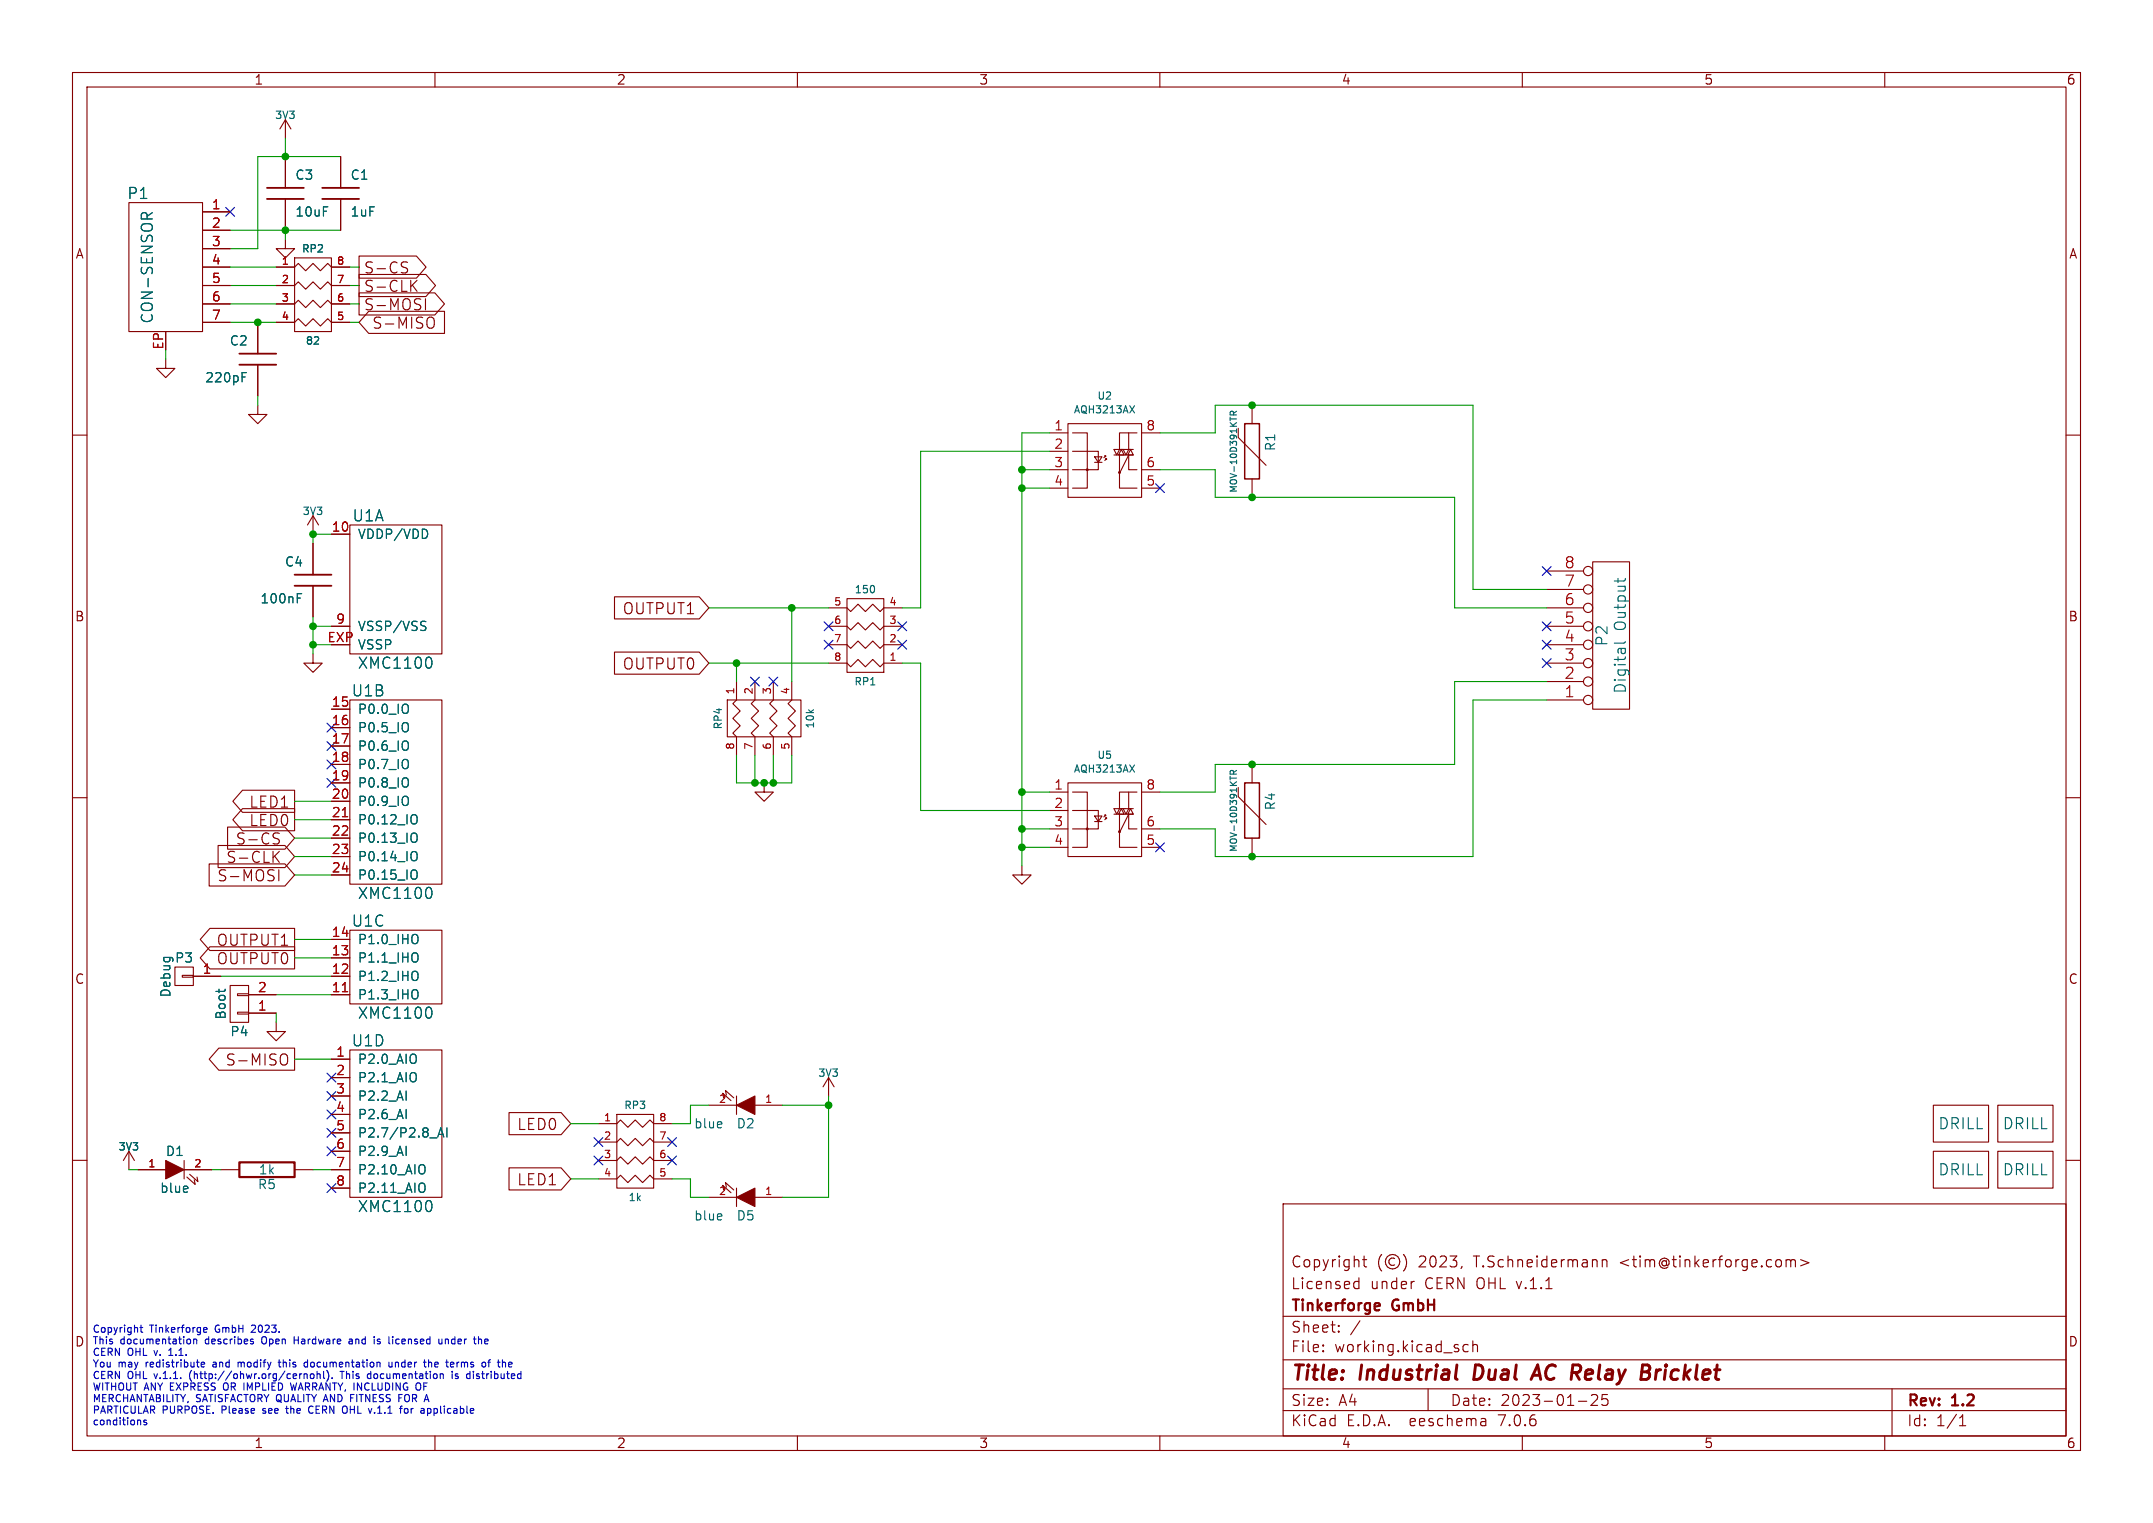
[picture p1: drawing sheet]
<svg xmlns="http://www.w3.org/2000/svg" width="297mm" height="210mm" viewBox="0 0 297 210" stroke-linecap="round" stroke-linejoin="round" font-family="sans-serif">
<g fill="none" stroke="#840000" stroke-width=".15">
<path d="M10 10h277v190h-277zM12 12h273v186h-273zM39.4 16.5v2.6M39.4 16.5l-.8 1.3M39.4 16.5l.7 1.3M60 10v2M110 10v2M160 10v2M210 10v2M260 10v2M17.8 27.9h10.1v17.8h-10.1zM27.9 29.2h3.8"/>
<path d="M27.9 31.8h3.8M27.9 34.3h3.8M27.9 36.8h3.8M27.9 39.4h3.8M38.1 39.4h2.5l.5-.5 1.1 1 1-1 1 1 1-1 .5 .5h2.6M38.1 36.8h2.5l.5-.5 1.1 1 1-1 1 1 1-1 .5 .5h2.6M39.4 33v1.3h1.2l-1.2 1.3-1.3-1.3h1.3M39.4 21.6v4.3M39.4 27.4v4.4M40.6 35.6h5.1v10.1h-5.1zM47 21.6v4.3M47 27.4v4.4"/>
<path d="M49.5 37.8h9.3l1.3 1.6-1.3 1.5h-9.3zM49.5 35.3h7.9l1.4 1.5-1.4 1.6h-7.9zM55.6 36.8a.56 .56 0 0 1 .6 .4l-.1 .4h-.5M55.6 36.1l.6 .1M56.9 39.3l.6 .9M57.5 38.7l-.8 .8M10 60h2M22.9 49.5v1.3h1.2l-1.2 1.3-1.3-1.3h1.3M27.9 41.9h3.8M27.9 44.5h3.8M35.6 55.9v1.3h1.2l-1.2 1.2-1.3-1.2h1.3M35.6 44.5v4.3"/>
<path d="M35.6 50.3v4.3M38.1 44.5h2.5l.5-.6 1.1 1.1 1-1.1 1 1.1 1-1.1 .5 .6h2.6M38.1 41.9h2.5l.5-.5 1.1 1 1-1 1 1 1-1 .5 .5h2.6M49.5 40.4h10.5l1.3 1.5-1.3 1.5h-10.5zM50.9 42.9h10.4v3.1h-10.4l-1.4-1.5zM58.7 41.2v1.5M59.3 43.7a.51 .51 0 0 1 .6 .5v.5a.51 .51 0 0 1-.6 .6M144.8 59.7h2.5M147.3 58.4h10.2v10.2h-10.2zM148 59.7h2v7.6h-2M155.7 59.7v2.3M156.8 59.7h-2.4v2.3l-.3 .7-.4-.7h2.6"/>
<path d="M157.5 59.7h2.5M170.8 59.1v1.2l3.9 3.9M172.7 55.9v2.5M285 60h2M43.2 71.1l-.8 1.3M43.2 71.1v2.6M43.2 74.9v4.3M43.2 71.1l.7 1.3M45.7 73.7h2.6M48.3 72.4h12.7v17.8h-12.7zM144.8 64.8h2.5M144.8 62.2h2.5"/>
<path d="M144.8 67.3h2.5M148 62.2h3.5v2.6h-3.5M151 63h1l-.5 .8zM151 63.8h1M152.5 63v-.1h-.1h.1l-.2 .2M152.7 63.4v-.2h-.2h.2l-.3 .3M153.7 62.7h2.6M154.4 62.7v4.6h2.4M154.7 62h.1M154.7 62l.4 .7h-.8zM154.9 62l.4 .7 .4-.7M155.7 62h.3l-.4 .7h.7l-.3-.7"/>
<path d="M156.8 64.8h-1.1v-2.1l-1.3 2.6M157.5 64.8h2.5M157.5 67.3h2.5M172.7 66v2.6M213.4 78.7h5M219.7 77.5h5.1v20.3h-5.1zM43.2 90.2v1.2h1.2l-1.2 1.3-1.3-1.3h1.3M43.2 80.8v4.3M45.7 97.8h2.6M45.7 86.4h2.6M48.3 96.5h12.7v25.4h-12.7zM84.8 89.9h11.7l1.3 1.5-1.3 1.6h-11.7z"/>
<path d="M84.8 82.3h11.7l1.3 1.5-1.3 1.5h-11.7zM100.3 96.5h10.2v5.1h-10.2zM101.6 94v2.5l-.5 .5 1 1-1 1.1 1 1-1 1 .5 .5v2.5M104.1 94v2.5l-.5 .5 1 1-1 1.1 1 1-1 1 .5 .5v2.5M106.7 94v2.5l-.5 .5 1 1-1 1.1 1 1-1 1 .5 .5v2.5M109.2 94v2.5l-.5 .5 1 1-1 1.1 1 1-1 1 .5 .5v2.5M114.3 83.8h2.5l.5 .5 1.1-1 1 1 1-1 1 1 .5-.5h2.6M114.3 86.4h2.5l.5 .5 1.1-1 1 1 1-1 1 1 .5-.5h2.6M114.3 88.9h2.5l.5 .5 1.1-1 1 1 1-1 1 1 .5-.5h2.6M114.3 91.4h2.5l.5 .5 1.1-1 1 1 1-1 1 1 .5-.5h2.6M116.8 82.6h5.1v10.1h-5.1zM213.4 96.5h5"/>
<path d="M213.4 94h5M213.4 91.4h5M213.4 88.9h5M213.4 86.4h5M213.4 83.8h5M213.4 81.3h5M10 110h2M28.9 119.1h10.4l1.3 1.6-1.3 1.5h-10.4zM30.1 116.6h9.2l1.3 1.5-1.3 1.5h-9.2zM31.4 114h7.9l1.3 1.6-1.3 1.5h-7.9zM33.5 109h7.1v3h-7.1l-1.4-1.5zM33.5 111.5h7.1v3.1h-7.1l-1.4-1.6z"/>
<path d="M37.9 118l.6 .9M38 115.6a.56 .56 0 0 1 .5 .3l-.1 .4-.5 .1M38.3 114.9h.2M38.5 119.9v1.6M38.5 117.4l-.8 .9M45.7 100.3h2.6M45.7 102.9h2.6M45.7 105.4h2.6M45.7 108h2.6M45.7 110.5h2.6M45.7 113h2.6M45.7 115.6h2.6"/>
<path d="M45.7 118.1h2.6M105.4 108v1.2h1.3l-1.3 1.3-1.3-1.3h1.3M141 119.4v1.3h1.2l-1.2 1.2-1.3-1.2h1.3M144.8 114.3h2.5M144.8 109.2h2.5M144.8 111.8h2.5M144.8 116.8h2.5M147.3 108h10.2v10.1h-10.2zM148 109.2h2v7.6h-2M148 111.8h3.5v2.5h-3.5M151 112.5h1l-.5 .8zM151 113.3h1"/>
<path d="M152.5 112.5v-.1h-.1h.1l-.2 .2M152.7 112.9v-.1h-.2h.2l-.3 .2M153.7 112.3h2.6M154.4 112.3v4.5h2.4M154.7 111.5h.1M154.7 111.5l.4 .8h-.8zM154.9 111.5l.4 .8 .4-.8M155.7 111.5h.3l-.4 .8h.7l-.3-.8M155.7 109.2v2.3M156.8 109.2h-2.4v2.3l-.3 .8-.4-.8h2.6M156.8 114.3h-1.1v-2l-1.3 2.5M157.5 114.3h2.5"/>
<path d="M157.5 109.2h2.5M157.5 116.8h2.5M170.8 108.6v1.3l3.9 3.8M172.7 105.4v2.6M172.7 115.6v2.5M285 110h2M24.1 133.4h2.6v2.5h-2.6zM25.1 134.5h1.6v.2h-1.6zM26.7 134.6h3.8M29 128h11.6v3.1h-11.6l-1.4-1.6zM29 130.6h11.6v3h-11.6l-1.4-1.5zM31.7 135.9h2.6v5.1h-2.6z"/>
<path d="M32.8 137h1.5v.3h-1.5zM32.8 139.6h1.5v.2h-1.5zM34.3 137.2h3.8M34.3 139.7h3.8M45.7 120.7h2.6M45.7 137.2h2.6M45.7 134.6h2.6M45.7 132.1h2.6M45.7 129.5h2.6M48.3 128.3h12.7v10.1h-12.7zM10 160h2M17.8 158.8l-.8 1.2"/>
<path d="M17.8 158.8v2.5M17.8 158.8l.7 1.2M30.2 144.5h10.4v3.1h-10.4l-1.3-1.5zM38.1 141v1.2h1.3l-1.3 1.3-1.3-1.3h1.3M39 145.3a.51 .51 0 0 1 .7 .5v.5a.51 .51 0 0 1-.7 .6M45.7 146.1h2.6M45.7 148.6h2.6M45.7 151.1h2.6M45.7 153.7h2.6M45.7 156.2h2.6M45.7 158.8h2.6M48.3 144.8h12.7v20.3h-12.7z"/>
<path d="M70.2 153.4h7.2l1.3 1.5-1.3 1.6h-7.2zM82.5 157.5h2.6l.5-.5 1 1 1-1 1 1 1.1-1 .5 .5h2.5M82.5 154.9h2.6l.5-.5 1 1 1-1 1 1 1.1-1 .5 .5h2.5M85.1 153.7h5.1v10.1h-5.1zM97.8 152.4h3.8M99.8 151.4l-.1-.7 1.1 1.1M100.2 151l-.1-.6 1.1 1M101.6 151.1v2.6M104.1 152.4h3.8M114.3 148.6l-.8 1.3M114.3 148.6v2.5M114.3 148.6l.8 1.3"/>
<path d="M266.7 152.4h7.6v5.1h-7.6zM266.7 158.8h7.6v5h-7.6zM275.6 158.8h7.6v5h-7.6zM275.6 152.4h7.6v5.1h-7.6zM285 160h2M19 161.3h3.9M25.4 161.3h3.8M25.4 160v2.6M25.8 162.3l1.1 1-.1-.6M26.2 161.9l1.1 1-.1-.6M30.5 161.3h2.5M40.6 161.3h2.6"/>
<path d="M45.7 161.3h2.6M45.7 163.8h2.6M70.2 161h7.2l1.3 1.6-1.3 1.5h-7.2zM82.5 162.6h2.6l.5-.5 1 1 1-1 1 1 1.1-1 .5 .5h2.5M82.5 160h2.6l.5-.5 1 1 1-1 1 1 1.1-1 .5 .5h2.5M97.8 165.1h3.8M99.8 164.1l-.1-.7 1.1 1.1M100.2 163.7l-.1-.6 1.1 1M101.6 163.8v2.6M104.1 165.1h3.8M177 166h108v32h-108zM186.9 177.6l.1 .1 .5-.1"/>
<path d="M186.9 176.8l.1-.1 .5 .1M187.5 176.2v1.5M188 173.7h.5M188.2 173.2v1.3v.1l.3 .1M190.6 173a1.72 1.72 0 0 0 0 2.3M192.4 173.6a.52 .52 0 0 0-.8 .4 .52 .52 0 0 0 .8 .4M193.6 173a1.72 1.72 0 0 1 0 2.3M195 176.7h.1M201.7 174.6l-.2 .3M221 173.8a.37 .37 0 0 1 .7 .1v.8M221 173.7v1M246.4 173.8a.37 .37 0 0 1 .6 .1"/>
<path d="M246.4 173.7v1M247 173.9l.2-.2 .4 .1 .1 .9M247 173.9v.8M248.4 173.7l1.1 .4-1.1 .5M60 198v2M110 198v2M160 198v2M177 194.5h108M177 191.5h108M177 187.5h108M177 181.5h108M182.5 186.3h.1l-.1 .1"/>
<path d="M182.5 186.3v.1M182.5 185.5v.1M182.5 185.5h.1l-.1 .1M184.7 183.6v.1M184.7 183.6h-.1l.1 .1M184.7 182.8v.1M184.7 182.8h-.1l.1 .1M187.6 182.1l-1.3 2M197 191.5v3M202.5 185.5l-.4-.1-.3 .3v.4l.2 .2 .1 .1 .4-.1M203.2 185.5a.37 .37 0 0 1 .6 .1v.8M203.2 184.9v1.5"/>
<path d="M204.9 195.7l.1 .9M205 196.5l-.2 .1M205 196h-.2M210 198v2M217.7 193.2h1.2M220.3 192.4l.1 .2-.1 .3-.8 .9h.9M221 192.3v.7l.2-.1h.5l.1 .3v.3l-.3 .3h-.3l-.2-.1M260 198v2M261 191.5v6.5M270.3 196.6h.9M270.3 195.5l.4-.4v1.5"/>
<circle cx="150" cy="64.8" r=".13"/>
<circle cx="154.4" cy="65.2" r=".13"/>
<circle cx="219.1" cy="78.7" r=".63"/>
<circle cx="219.1" cy="81.3" r=".63"/>
<circle cx="219.1" cy="96.5" r=".63"/>
<circle cx="219.1" cy="88.9" r=".63"/>
<circle cx="219.1" cy="86.4" r=".63"/>
<circle cx="219.1" cy="83.8" r=".63"/>
<circle cx="219.1" cy="91.4" r=".63"/>
<circle cx="219.1" cy="94" r=".63"/>
<circle cx="150" cy="114.3" r=".13"/>
<circle cx="154.4" cy="114.7" r=".13"/>
<circle cx="192.1" cy="174" r="1"/>
</g>
<path d="M203.6 188.2l-.3 2h.5M211.2 190.2l.9-2 .4 2M211.5 189.6h.9M228.5 188.9l-.2 1.3M228.9 188.9l-.4 .4" fill="none" stroke="#840000" stroke-width=".4"/>
<path d="M33 160.3h7.6v2h-7.6zM190.1 179.7l.2 .1v.2l-.7 .2M190.3 180.6l-.2 .1" fill="none" stroke="#840000" stroke-width=".3"/>
<g fill="none" stroke="#006464" stroke-width=".15">
<path d="M19.5 30.2v-.6a.41 .41 0 0 1 .4-.3 .41 .41 0 0 1 .4 .3v.6M21 29.3l-.7 .5M33.4 52h.4M33.4 51.4h.6M155.8 55.9l.7 1M156.5 55.9l-.7 1M169.7 57.5v.5M170.2 57.2l-.1-.4-.3-.1-.1 .5h.9M170.6 56.7l-.4 .3M58.9 73.3v.6M223.2 79.8v.5M224.2 79.8l-.1 .2"/>
<path d="M41 82.5h.4M41 81.9h.6M56.3 97.3v.9M56.3 99.8v.9M58.3 85.7h.4M58.5 86.3l.2 .3v.2l-.2 .1M59.4 90.7a1.14 1.14 0 0 1 0 1.4M120.6 80.9v.6M224.2 88.5l-.2 .2h-1.3M56.3 102.4v.9M56.3 104.9v.9M56.3 107.4v.9"/>
<path d="M56.3 110v.9M57.2 112.3l.2 .1a.81 .81 0 0 1-.2 1.2M57.2 114.9h.2a.81 .81 0 0 1-.2 1.2M57.2 117.4l.2 .1a.81 .81 0 0 1-.2 1.2M57.2 120h.2a.81 .81 0 0 1-.2 1.2M155.8 105.5l.7 1M156.5 105.5l-.7 1M169.7 107v.5M170.2 106.7l-.1-.4h-.3l-.1 .4h.9M170.6 106.2l-.4 .3M30.2 136.4v.5M31.1 136.4v.1"/>
<path d="M57.5 136.5a.9 .9 0 0 1 0 1.2M57.5 128.9a.9 .9 0 0 1 0 1.2M57.5 131.5a.9 .9 0 0 1 0 1.1M57.5 134a.9 .9 0 0 1 0 1.1M59.4 122.4a1.14 1.14 0 0 1 0 1.4M59.4 138.9a1.14 1.14 0 0 1 0 1.4M59.3 156.9h1M60.4 156.8l.4-1.3 .4 1.3M60.5 156.4h.6M61.7 155.5v1.3M99.5 154.7l.1 .3-.6 .1M25.9 163.6v.3l-.6 .1"/>
<path d="M58.4 160.7a.9 .9 0 0 1 0 1.1M58.4 163.2a.9 .9 0 0 1 0 1.1M59.4 165.6a1.14 1.14 0 0 1 0 1.4M99.5 167.4l.1 .3-.6 .1"/>
</g>
<path d="M36.8 27.4h5.1M36.8 25.9h5.1M44.4 27.4h5.1M44.4 25.9h5.1M33 50.3h5.1M33 48.8h5.1M40.6 79.2h5.1M40.6 80.8h5.1" fill="none" stroke="#840000" stroke-width=".25"/>
<path d="M47.2 112.6h.8M47.2 136.7h.8" fill="none" stroke="#a90000" stroke-width=".15"/>
<g fill="#840000" stroke="#840000" stroke-width=".15">
<path d="M101.6 165.1l2.5-1.3v2.6z"/>
<path d="M101.6 152.4l2.5-1.3v2.6z"/>
<path d="M22.9 160l2.5 1.3-2.5 1.3z"/>
</g>
<path d="M171.7 58.4h2v7.6h-2zM171.7 108h2v7.6h-2z" fill="none" stroke="#840000" stroke-width=".2"/>
<g fill="none" stroke="#0000c2" stroke-width=".15">
<path d="M19.3 195.8l.1 .2v.5M19.3 183.1h.4M19.5 182.7v.9l.2 .1M20.2 195.9l-.2-.1-.2 .2 .1 .1 .3 .1v.2h-.4M23.3 186.9h.5M23.5 186.1l-.2 .1M26 184.6l.2 .1 .1 .1-.1 .4-.2 .1M26.2 189.2l-.1 .4 .1 .6M26.7 184.7l.2-.1 .2 .1v.6M26.7 184.6v.7M27.8 188.2l.4-.1v-.2l-.3-.1-.1 .2v.4h.4M28.1 183.2l.1-.1h.2l.2 .1v.1l-.5 .1"/>
<path d="M28.1 183.6l.1 .1h.3M29.5 187.8l-.1 .1M29.5 188.1l-.1 .2 .1 .2M30.9 190.8a.77 .77 0 0 0 .1 .8M32.8 187.8v.7M33.2 187.9l-.2-.1-.2 .1M34.7 182.8h.1M34.8 185l.2 .1-.2 .2M34.8 184.6l.1 .1M35.2 183.1l-.6 .6h.7M36.2 194.8l.1 .1M36.2 184.4a.7 .7 0 0 0 0 .9"/>
<path d="M36.4 194.2l-.2 .2 .2 .1M38.4 187.8h.3M38.5 187.5v.9l.2 .1M39.4 194.2h.4M39.5 193.9v.8l.3 .2M40.1 190.7l.2 1 .2-.7 .2 .7M40.6 184.3v1M40.6 184.8h.6M42 189.5l.1-.1 .2 .1 .1 .6M42 188.4h.4M42 187.9h.4M42.4 187.5v1"/>
<path d="M42.6 194.5l.2 .3 .2 .1 .2-.1M42.8 193.9l-.2 .4M42.8 189.5l.2-.1 .3 .1v.4l-.1 .1-.2 .1-.2-.1zM43.1 193.9l.1 .1M43.7 189.5l.2-.1 .2 .1 .1 .6M43.7 189.1v1M44.6 189.1v.8l.2 .2M45.1 189a1.16 1.16 0 0 1 0 1.4M45.8 190v.1M47.2 189.1v1M47.8 194v.7M48.2 184.7h.4v.6"/>
<path d="M48.4 192.8h.3M48.6 184.9h-.3l-.2 .2 .2 .2h.3M50.8 189.5h.4M50.8 190h.4M51.2 189.1v1M52.4 184.7l-.2-.1-.2 .2 .5 .3M52.5 185.2l-.2 .1h-.3M53.7 187.8v.6l.2 .1 .2-.1M54.1 187.8v.7M54.5 187.8v.7M54.8 184.6l-.2 .2v.3l.2 .2M54.8 187.8l-.3 .1"/>
<path d="M55 192.8h.3M55.8 194.3l.2-.1 .2 .1 .1 .4-.1 .1-.2 .1-.2-.1zM58 190.8v.7M58.5 191.2h.3M58.5 190.7v1M59.1 194.2l.3 .1 .1 .1-.1 .4-.3 .1M59.1 187.9l.2-.1 .2 .1v.6M61 185.2l-.2 .1h-.2M61 184.6v.7M61.1 189.5l.1 .6M61.4 184.7l.2-.1 .2 .1 .1 .6M61.4 184.6v.7"/>
<path d="M62.4 189.1v.1M62.4 189.4v.7M63 187.8v.7M63.2 189.5l-.3-.1-.1 .2 .4 .3M63.2 189.9l-.1 .2-.3-.1M63.2 187.8l-.2 .2M65.3 189.1v.1M65.3 189.4v.7M66.2 184.6l.2 .2v.5M67 184.6l-.1 .2v.4l.1 .1M67.3 187.8h.4M67.3 184.9l-.4 .1"/>
<path d="M67.7 187.5l-.2 .1M70.3 187.8l.3 .1v.2l-.4 .1M70.6 188.4l-.3 .1"/>
</g>
<g fill="none" stroke="#009600" stroke-width=".15">
<path d="M39.4 19.1v2.5M31.7 31.8h15.3M31.7 36.8h6.4M31.7 39.4h6.4M39.4 31.8v1.2M47 21.6h-11.4v12.7h-3.9M48.3 36.8h1.2M48.3 39.4h1.2M22.9 48.3v1.2M31.7 41.9h6.4M31.7 44.5h6.4M35.6 54.6v1.3"/>
<path d="M48.3 41.9h1.2M48.3 44.5h1.2M144.8 59.7h-3.8v59.7M160 59.7h7.6v-3.8h35.6v25.4h10.2M45.7 73.7h-2.5v1.2M141 67.3h3.8M141 64.8h3.8M144.8 62.2h-17.8v21.6h-2.5M160 64.8h7.6v3.8h33.1v15.2h12.7M43.2 85.1v5.1M43.2 86.4h2.5M43.2 88.9h2.5"/>
<path d="M97.8 83.8h16.5M97.8 91.4h16.5M101.6 91.4v2.6M109.2 83.8v10.2M124.5 91.4h2.5v20.4h17.8M213.4 94h-12.7v11.4h-33.1v3.8h-7.6M213.4 96.5h-10.2v21.6h-35.6v-3.8h-7.6M40.6 118.1h5.1M40.6 110.5h5.1M40.6 115.6h5.1M40.6 113h5.1M101.6 104.1v3.9h7.6v-3.9"/>
<path d="M104.1 104.1v3.9M106.7 104.1v3.9M141 116.8h3.8M141 109.2h3.8M141 114.3h3.8M30.5 134.6h15.2M38.1 139.7v1.3M38.1 137.2h7.6M40.6 129.5h5.1M40.6 120.7h5.1M40.6 132.1h5.1M40.6 146.1h5.1"/>
<path d="M78.7 154.9h3.8M97.8 152.4h-2.6v2.5h-2.5M107.9 152.4h6.4M114.3 151.1v14h-6.4M17.8 161.3h1.2M29.2 161.3h1.3M43.2 161.3h2.5M78.7 162.6h3.8M92.7 162.6h2.5v2.5h2.6"/>
</g>
<g fill="none" stroke="#000084" stroke-width=".15">
<path d="M31.1 28.6l1.3 1.2M32.4 28.6l-1.3 1.2M159.4 66.7l1.2 1.2M160.6 66.7l-1.2 1.2M212.8 78.1l1.2 1.2M214 78.1l-1.2 1.2M45.1 99.7l1.2 1.2M46.3 99.7l-1.2 1.2M103.5 93.4l1.2 1.2M104.7 93.4l-1.2 1.2M106.1 93.4l1.2 1.2M107.3 93.4l-1.2 1.2"/>
<path d="M113.7 85.8l1.2 1.2M113.7 88.3l1.2 1.2M114.9 85.8l-1.2 1.2M114.9 88.3l-1.2 1.2M123.9 85.8l1.2 1.2M123.9 88.3l1.2 1.2M125.1 85.8l-1.2 1.2M125.1 88.3l-1.2 1.2M212.8 85.8l1.2 1.2M212.8 88.3l1.2 1.2M212.8 90.8l1.2 1.2M214 85.8l-1.2 1.2"/>
<path d="M214 88.3l-1.2 1.2M214 90.8l-1.2 1.2M45.1 107.3l1.2 1.3M45.1 102.3l1.2 1.2M45.1 104.8l1.2 1.2M46.3 107.3l-1.2 1.3M46.3 102.3l-1.2 1.2M46.3 104.8l-1.2 1.2M159.4 116.2l1.2 1.2M160.6 116.2l-1.2 1.2M45.1 155.6l1.2 1.2M45.1 148l1.2 1.2"/>
<path d="M45.1 158.1l1.2 1.3M45.1 150.5l1.2 1.2M45.1 153.1l1.2 1.2M46.3 155.6l-1.2 1.2M46.3 148l-1.2 1.2M46.3 158.1l-1.2 1.3M46.3 150.5l-1.2 1.2M46.3 153.1l-1.2 1.2M81.9 156.9l1.3 1.2M81.9 159.4l1.3 1.2M83.2 156.9l-1.3 1.2M83.2 159.4l-1.3 1.2"/>
<path d="M92.1 156.9l1.2 1.2M92.1 159.4l1.2 1.2M93.3 156.9l-1.2 1.2M93.3 159.4l-1.2 1.2M45.1 163.2l1.2 1.2M46.3 163.2l-1.2 1.2"/>
</g>
<g fill="#009600" stroke="#009600" stroke-width=".15">
<circle cx="141" cy="116.8" r=".46"/>
<circle cx="141" cy="67.3" r=".46"/>
<circle cx="109.2" cy="83.8" r=".46"/>
<circle cx="141" cy="114.3" r=".46"/>
<circle cx="141" cy="109.2" r=".46"/>
<circle cx="141" cy="64.8" r=".46"/>
<circle cx="172.7" cy="118.1" r=".46"/>
<circle cx="172.7" cy="55.9" r=".46"/>
<circle cx="172.7" cy="68.6" r=".46"/>
<circle cx="43.2" cy="73.7" r=".46"/>
<circle cx="101.6" cy="91.4" r=".46"/>
<circle cx="43.2" cy="86.4" r=".46"/>
<circle cx="43.2" cy="88.9" r=".46"/>
<circle cx="106.7" cy="108" r=".46"/>
<circle cx="105.4" cy="108" r=".46"/>
<circle cx="114.3" cy="152.4" r=".46"/>
<circle cx="104.1" cy="108" r=".46"/>
<circle cx="39.4" cy="31.8" r=".46"/>
<circle cx="35.6" cy="44.5" r=".46"/>
<circle cx="39.4" cy="21.6" r=".46"/>
<circle cx="172.7" cy="105.4" r=".46"/>
</g>
<g font-size="2.8" fill="#840000">
<text x="178" y="190.9">Title:</text>
<text x="187.7" y="190.9">Industrial</text>
<text x="204.2" y="190.9">Dual</text>
<text x="213.2" y="190.9">AC Relay</text>
<text x="229.6" y="190.9">Bricklet</text>
</g>
<g font-size="2.1" fill="#006464">
<text x="17.5" y="27.7">P1</text>
<text x="21.3" y="44.7" transform="rotate(-90 21.3 44.7)">CON-SENSOR</text>
<text x="48.5" y="72.1">U1A</text>
<text x="222" y="89.2" transform="rotate(-90 222 89.2)">P2</text>
<text x="224.5" y="87" transform="rotate(-90 224.5 87)">Output</text>
<text x="49.3" y="92.4">XMC1100</text>
<text x="224.5" y="95.7" transform="rotate(-90 224.5 95.7)">Digital</text>
<text x="48.4" y="96.2">U1B</text>
<text x="49.3" y="124.2">XMC1100</text>
<text x="48.4" y="128">U1C</text>
<text x="49.3" y="140.7">XMC1100</text>
<text x="48.4" y="144.5">U1D</text>
<text x="267.3" y="155.9">DRILL</text>
<text x="276.2" y="155.9">DRILL</text>
<text x="49.3" y="167.4">XMC1100</text>
<text x="267.3" y="162.3">DRILL</text>
<text x="276.2" y="162.3">DRILL</text>
</g>
<g font-size="2.1" fill="#840000">
<text x="50.1" y="40.5">S-CLK</text>
<text x="50.1" y="37.9">S-CS</text>
<text x="50.1" y="43">S-MOSI</text>
<text x="51.2" y="45.5">S-MISO</text>
<text x="85.8" y="84.9">OUTPUT1</text>
<text x="85.8" y="92.5">OUTPUT0</text>
<text x="34.3" y="111.6">LED1</text>
<text x="31.2" y="119.2">S-CLK</text>
<text x="32.5" y="116.7">S-CS</text>
<text x="34.3" y="114.1">LED0</text>
<text x="29.9" y="121.7">S-MOSI</text>
<text x="29.8" y="130.6">OUTPUT1</text>
<text x="29.8" y="133.2">OUTPUT0</text>
<text x="31.1" y="147.1">S-MISO</text>
<text x="71.3" y="156">LED0</text>
<text x="71.3" y="163.7">LED1</text>
<text x="178" y="178">Licensed</text>
<text x="178" y="175">Copyright</text>
<text x="189" y="178">under</text>
<text x="195.7" y="175">2023,</text>
<text x="196.6" y="178">CERN OHL v.1.1</text>
<text x="203.5" y="175">T.Schneidermann</text>
<text x="223.7" y="175">&lt;tim@tinkerforge.com&gt;</text>
<text x="178" y="184">Sheet:</text>
<text x="178" y="181.2">Tinkerforge</text>
<text x="192.2" y="181.2">GmbH</text>
<text x="178" y="186.7">File:</text>
<text x="184.1" y="186.7">working.kicad_sch</text>
<text x="178" y="196.9">KiCad</text>
<text x="178" y="194.1">Size:</text>
<text x="184.7" y="194.1">A4</text>
<text x="185.7" y="196.9">E.D.A.</text>
<text x="194.6" y="196.9">eeschema</text>
<text x="200" y="194.1">Date:</text>
<text x="207" y="196.9">7.0.6</text>
<text x="207" y="194.1">2023-01-25</text>
<text x="263" y="194.3">Rev:</text>
<text x="263" y="196.9">Id:</text>
<text x="267.1" y="196.9">1/1</text>
<text x="269.4" y="194.3">1.2</text>
</g>
<g font-size="2.1" fill="#a90000">
<text x="215.7" y="83.6">6</text>
<text x="215.7" y="81">7</text>
<text x="215.7" y="78.5">8</text>
<text x="215.7" y="88.6">4</text>
<text x="215.7" y="86.1">5</text>
<text x="215.7" y="93.7">2</text>
<text x="215.7" y="91.2">3</text>
<text x="215.7" y="96.3">1</text>
</g>
<g font-size="1.8" fill="#840000">
<text x="35" y="11.9">1</text>
<text x="85" y="11.9">2</text>
<text x="135" y="11.9">3</text>
<text x="185" y="11.9">4</text>
<text x="235" y="11.9">5</text>
<text x="285" y="11.9">6</text>
<text x="10.3" y="35.9">A</text>
<text x="285.3" y="35.9">A</text>
<text x="10.3" y="85.9">B</text>
<text x="285.3" y="85.9">B</text>
<text x="10.3" y="135.9">C</text>
<text x="285.3" y="135.9">C</text>
<text x="10.3" y="185.9">D</text>
<text x="285.3" y="185.9">D</text>
<text x="35" y="199.9">1</text>
<text x="85" y="199.9">2</text>
<text x="135" y="199.9">3</text>
<text x="185" y="199.9">4</text>
<text x="235" y="199.9">5</text>
<text x="285" y="199.9">6</text>
</g>
<g font-size="1.8" fill="#a90000">
<text x="29.1" y="29">1</text>
<text x="29.1" y="31.5">2</text>
<text x="29.1" y="34">3</text>
<text x="29.1" y="36.6">4</text>
<text x="29.1" y="39.1">5</text>
<text x="29.1" y="41.7">6</text>
<text x="29.1" y="44.2">7</text>
<text x="22.6" y="48.3" transform="rotate(-90 22.6 48.3)">EP</text>
<text x="145.3" y="59.4">1</text>
<text x="158" y="59.4">8</text>
<text x="145.3" y="62">2</text>
<text x="145.3" y="64.5">3</text>
<text x="158" y="64.5">6</text>
<text x="145.3" y="67.1">4</text>
<text x="158" y="67.1">5</text>
<text x="45.7" y="73.4">10</text>
<text x="45.1" y="88.6">EXP</text>
<text x="46.3" y="86.1">9</text>
<text x="45.7" y="97.5">15</text>
<text x="45.7" y="100.1">16</text>
<text x="45.7" y="102.6">17</text>
<text x="45.7" y="105.2">18</text>
<text x="45.7" y="107.7">19</text>
<text x="45.7" y="110.2">20</text>
<text x="45.7" y="112.8">21</text>
<text x="145.3" y="109">1</text>
<text x="145.3" y="111.5">2</text>
<text x="158" y="109">8</text>
<text x="45.7" y="115.3">22</text>
<text x="45.7" y="117.9">23</text>
<text x="145.3" y="114">3</text>
<text x="145.3" y="116.6">4</text>
<text x="158" y="116.6">5</text>
<text x="158" y="114">6</text>
<text x="45.7" y="120.4">24</text>
<text x="45.7" y="131.8">13</text>
<text x="45.7" y="129.3">14</text>
<text x="27.9" y="134.4">1</text>
<text x="35.5" y="136.9">2</text>
<text x="45.7" y="136.9">11</text>
<text x="45.7" y="134.4">12</text>
<text x="35.5" y="139.4">1</text>
<text x="46.3" y="145.8">1</text>
<text x="46.3" y="148.3">2</text>
<text x="46.3" y="150.9">3</text>
<text x="46.3" y="153.4">4</text>
<text x="46.3" y="156">5</text>
<text x="46.3" y="158.5">6</text>
<text x="46.3" y="161">7</text>
<text x="46.3" y="163.6">8</text>
</g>
<g font-size="1.8" fill="#006464">
<text x="40.6" y="25">C3</text>
<text x="48.3" y="25">C1</text>
<text x="40.6" y="30.1">10uF</text>
<text x="48.3" y="30.1">1uF</text>
<text x="31.6" y="47.9">C2</text>
<text x="28.2" y="52.9">220pF</text>
<text x="176.1" y="62.3" transform="rotate(-90 176.1 62.3)">R1</text>
<text x="49.3" y="74.5">VDDP/VDD</text>
<text x="35.8" y="83.4">100nF</text>
<text x="39.2" y="78.3">C4</text>
<text x="49.3" y="87.2">VSSP/VSS</text>
<text x="49.3" y="89.8">VSSP</text>
<text x="49.3" y="98.7">P0.0_IO</text>
<text x="49.3" y="101.2">P0.5_IO</text>
<text x="49.3" y="103.7">P0.6_IO</text>
<text x="49.3" y="106.3">P0.7_IO</text>
<text x="49.3" y="108.8">P0.8_IO</text>
<text x="49.3" y="111.4">P0.9_IO</text>
<text x="49.3" y="113.9">P0.12_IO</text>
<text x="176.1" y="111.8" transform="rotate(-90 176.1 111.8)">R4</text>
<text x="49.3" y="116.4">P0.13_IO</text>
<text x="49.3" y="119">P0.14_IO</text>
<text x="49.3" y="121.5">P0.15_IO</text>
<text x="49.3" y="130.4">P1.0_IHO</text>
<text x="23.7" y="137.6" transform="rotate(-90 23.7 137.6)">Debug</text>
<text x="24.1" y="132.9">P3</text>
<text x="49.3" y="135.5">P1.2_IHO</text>
<text x="49.3" y="132.9">P1.1_IHO</text>
<text x="31.3" y="140.7" transform="rotate(-90 31.3 140.7)">Boot</text>
<text x="31.7" y="143.1">P4</text>
<text x="49.3" y="138">P1.3_IHO</text>
<text x="49.3" y="146.9">P2.0_AIO</text>
<text x="49.3" y="149.5">P2.1_AIO</text>
<text x="49.3" y="152">P2.2_AI</text>
<text x="49.3" y="154.5">P2.6_AI</text>
<text x="95.7" y="155.8">blue</text>
<text x="101.5" y="155.8">D2</text>
<text x="22.8" y="159.6">D1</text>
<text x="49.3" y="157.1">P2.7/P2.8_AI</text>
<text x="49.3" y="159.6">P2.9_AI</text>
<text x="22" y="164.7">blue</text>
<text x="35.5" y="164.2">R5</text>
<text x="35.6" y="162.2">1k</text>
<text x="49.3" y="162.2">P2.10_AIO</text>
<text x="49.3" y="164.7">P2.11_AIO</text>
<text x="95.7" y="168.5">blue</text>
<text x="101.5" y="168.5">D5</text>
</g>
<g font-size="1.4" fill="#006464">
<text x="37.8" y="16.6">3V3</text>
<text x="41.6" y="35">RP2</text>
<text x="42.1" y="47.7">82</text>
<text x="148" y="57.2">AQH3213AX</text>
<text x="151.3" y="55.3">U2</text>
<text x="41.6" y="71.2">3V3</text>
<text x="117.8" y="82">150</text>
<text x="117.8" y="94.7">RP1</text>
<text x="99.8" y="100.7" transform="rotate(-90 99.8 100.7)">RP4</text>
<text x="112.5" y="100.6" transform="rotate(-90 112.5 100.6)">10k</text>
<text x="148" y="106.7">AQH3213AX</text>
<text x="151.3" y="104.8">U5</text>
<text x="112.8" y="148.7">3V3</text>
<text x="86" y="153.1">RP3</text>
<text x="16.2" y="158.9">3V3</text>
<text x="86.6" y="165.8">1k</text>
</g>
<g font-size="1.4" fill="#a90000">
<text x="38.8" y="36.6">1</text>
<text x="38.8" y="39.1">2</text>
<text x="38.8" y="41.7">3</text>
<text x="46.4" y="41.7">6</text>
<text x="46.4" y="39.1">7</text>
<text x="46.4" y="36.6">8</text>
<text x="38.8" y="44.2">4</text>
<text x="46.4" y="44.2">5</text>
<text x="115" y="83.6">5</text>
<text x="122.6" y="83.6">4</text>
<text x="115" y="86.1">6</text>
<text x="115" y="88.6">7</text>
<text x="122.6" y="88.6">2</text>
<text x="122.6" y="86.1">3</text>
<text x="101.3" y="95.9" transform="rotate(-90 101.3 95.9)">1</text>
<text x="103.9" y="95.9" transform="rotate(-90 103.9 95.9)">2</text>
<text x="106.4" y="95.9" transform="rotate(-90 106.4 95.9)">3</text>
<text x="109" y="95.9" transform="rotate(-90 109 95.9)">4</text>
<text x="115" y="91.2">8</text>
<text x="122.6" y="91.2">1</text>
<text x="101.3" y="103.5" transform="rotate(-90 101.3 103.5)">8</text>
<text x="103.9" y="103.5" transform="rotate(-90 103.9 103.5)">7</text>
<text x="106.4" y="103.5" transform="rotate(-90 106.4 103.5)">6</text>
<text x="109" y="103.5" transform="rotate(-90 109 103.5)">5</text>
<text x="83.2" y="154.7">1</text>
<text x="90.8" y="154.7">8</text>
<text x="99.1" y="152.1">2</text>
<text x="105.4" y="152.1">1</text>
<text x="20.3" y="161">1</text>
<text x="26.7" y="161">2</text>
<text x="83.2" y="157.2">2</text>
<text x="83.2" y="159.8">3</text>
<text x="90.8" y="159.8">6</text>
<text x="90.8" y="157.2">7</text>
<text x="83.2" y="162.3">4</text>
<text x="90.8" y="162.3">5</text>
<text x="99.1" y="164.8">2</text>
<text x="105.4" y="164.8">1</text>
</g>
<g font-size="1.4" fill="#0000c2">
<text x="12.7" y="183.8">Copyright</text>
<text x="12.7" y="185.4">This</text>
<text x="16.6" y="185.4">documentation</text>
<text x="20.7" y="183.8">Tinkerforge</text>
<text x="28.5" y="185.4">describes</text>
<text x="29.9" y="183.8">GmbH</text>
<text x="35.2" y="183.8">2023.</text>
<text x="36.6" y="185.4">Open</text>
<text x="41.3" y="185.4">Hardware</text>
<text x="49.1" y="185.4">and</text>
<text x="52.8" y="185.4">is</text>
<text x="55.1" y="185.4">licensed</text>
<text x="62.3" y="185.4">under</text>
<text x="67.4" y="185.4">the</text>
<text x="12.7" y="187">CERN</text>
<text x="12.7" y="188.6">You</text>
<text x="12.7" y="190.2">CERN</text>
<text x="12.7" y="191.8">WITHOUT ANY EXPRESS</text>
<text x="16.4" y="188.6">may</text>
<text x="17.6" y="187">OHL</text>
<text x="17.6" y="190.2">OHL</text>
<text x="20.3" y="188.6">redistribute</text>
<text x="21.5" y="187">v.</text>
<text x="21.5" y="190.2">v.1.1.</text>
<text x="23.8" y="187">1.1.</text>
<text x="26.6" y="190.2">(http://ohwr.org/cernohl).</text>
<text x="29.8" y="188.6">and</text>
<text x="31.3" y="191.8">OR</text>
<text x="33.5" y="188.6">modify</text>
<text x="34.4" y="191.8">IMPLIED</text>
<text x="39.5" y="188.6">this</text>
<text x="41.1" y="191.8">WARRANTY, INCLUDING</text>
<text x="43.2" y="188.6">documentation</text>
<text x="47.7" y="190.2">This</text>
<text x="51.7" y="190.2">documentation</text>
<text x="55.1" y="188.6">under</text>
<text x="60.3" y="188.6">the</text>
<text x="63.6" y="190.2">is</text>
<text x="63.6" y="188.6">terms</text>
<text x="65.9" y="190.2">distributed</text>
<text x="68.8" y="188.6">of</text>
<text x="12.7" y="193.4">MERCHANTABILITY,</text>
<text x="12.7" y="195">PARTICULAR</text>
<text x="12.7" y="196.6">conditions</text>
<text x="22.4" y="195">PURPOSE.</text>
<text x="27.1" y="193.4">SATISFACTORY QUALITY AND</text>
<text x="30.8" y="195">Please</text>
<text x="36.7" y="195">see</text>
<text x="40.2" y="195">the</text>
<text x="43.6" y="195">CERN</text>
<text x="48.5" y="195">OHL</text>
<text x="49.1" y="193.4">FITNESS</text>
<text x="52.4" y="195">v.1.1</text>
<text x="56" y="193.4">FOR</text>
<text x="57" y="195">for</text>
<text x="60.1" y="195">applicable</text>
</g>
<g font-size="1.2" fill="#006464">
<text x="170.9" y="68.1" transform="rotate(-90 170.9 68.1)">MOV-10D391KTR</text>
<text x="170.9" y="117.6" transform="rotate(-90 170.9 117.6)">MOV-10D391KTR</text>
</g>
</svg>
